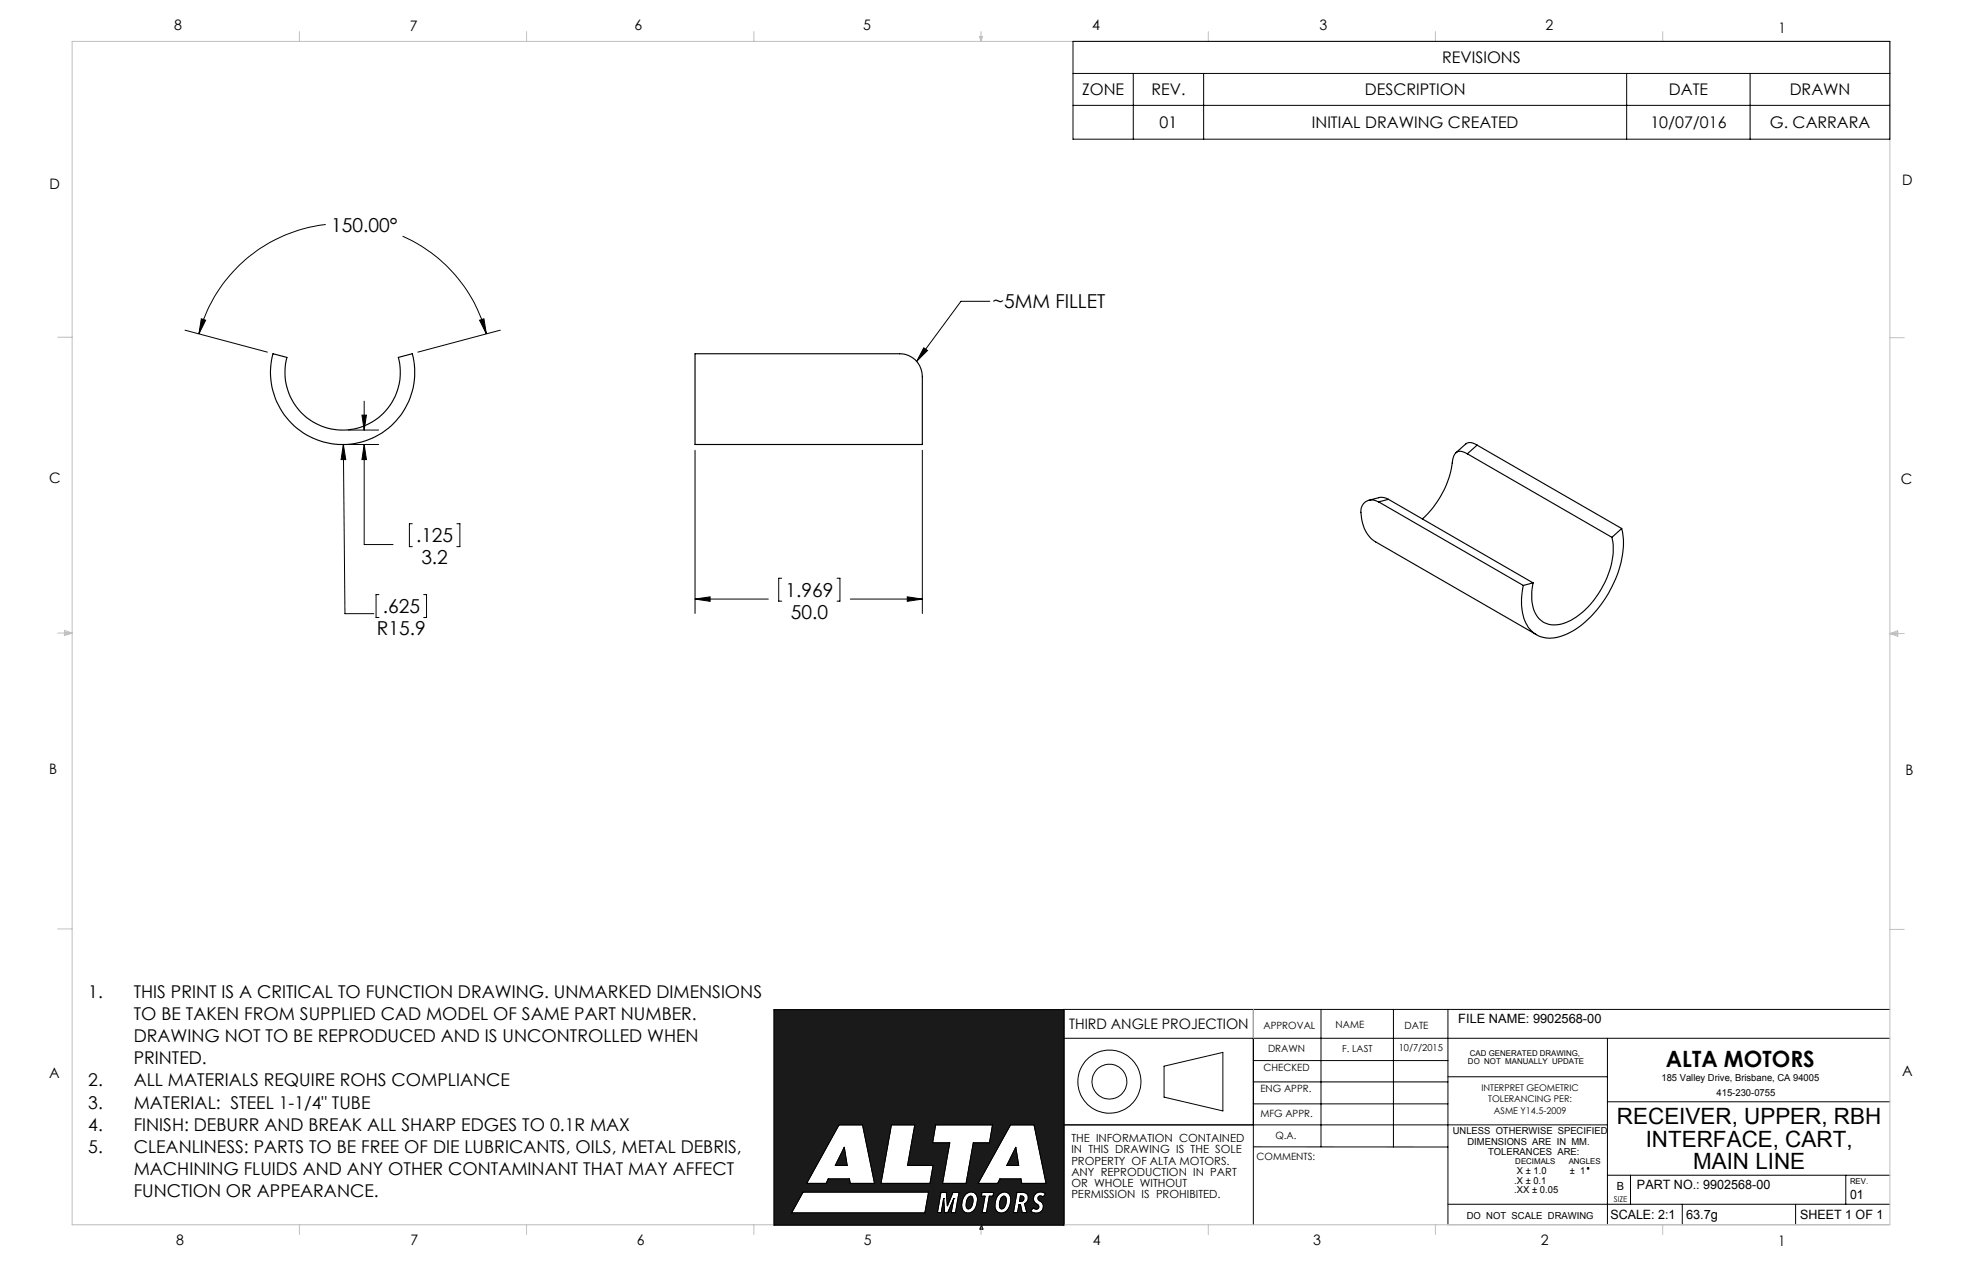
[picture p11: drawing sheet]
<svg xmlns="http://www.w3.org/2000/svg" width="432mm" height="279mm" viewBox="0 0 432 279" stroke-linecap="round" stroke-linejoin="round" font-family="sans-serif">
<g fill="none" stroke="#000" stroke-width=".22">
<path d="M170.4 222.1h63.7v47.4h-63.7zM234 228.4h181.9M256.2 234.6l12.9-3.1v12.9l-12.9-3zM275.8 238h42.9M275.8 233.3h42.9M275.8 222.1v47.3M290.7 222.1v30.2M306.7 222.1v30.2M318.7 222.1v47.4M318.7 236.9h35.1M353.8 228.4v41.1M415.9 222.1h-181.9v47.4"/>
<path d="M184.6 247.5h5.2l2.7 12.8h-5.4l-.2-.9h-4.6l-.5 .9h-4.3zM185.8 252.4l.6 4h-2.6zM196.2 247.5h5.1l-1.6 8.9h5.7l-.7 3.9h-10.8zM205.9 247.5h12.5l-.6 3.9h-3.6l-1.6 8.9h-5.2l1.6-8.9h-3.8zM222.4 247.5h5.2l2.6 12.8h-5.3l-.2-.9h-4.6l-.5 .9h-4.3zM223.6 252.4l.6 4h-2.6zM234 247.5h119.8M275.8 252.3h42.9M275.8 242.9h42.9M353.8 258.6h62.1M353.8 242.4h62.1M358.8 258.6v6.3"/>
<path d="M406.2 258.6v6.3M176.7 262.3h27.7l-.8 4.5h-29.4zM207.7 263.7h.1M207.7 263.7l-.5 3.1h-.9l.8-4.5h1.2l.2 3 1.2-3h1.4l-.8 4.5h-1l.6-3.1M207.7 263.7l.2 3.1h.7l1.3-3.1M209.9 263.7h.1M212.5 262.7a1.5 1.5 0 0 1 1.8-.3 1.5 1.5 0 0 1 .8 1.7 2.51 2.51 0 0 1-2.1 2.8 1.51 1.51 0 0 1-1.4-1.8 3.6 3.6 0 0 1 .9-2.4zM213.2 263.3l.4-.2a.84 .84 0 0 1 .5 1.2l-.2 1a.79 .79 0 0 1-1 .6 2.06 2.06 0 0 1 .3-2.6zM216.1 262.3h2.6l-.2 .9h-.8l-.6 3.6h-1l.7-3.6h-.8zM219.9 262.7a1.5 1.5 0 0 1 1.8-.3 1.5 1.5 0 0 1 .8 1.7 2.58 2.58 0 0 1-2.2 2.8 1.46 1.46 0 0 1-1.3-1.8 3.2 3.2 0 0 1 .9-2.4zM220.5 263.3l.4-.2a.84 .84 0 0 1 .5 1.2 1.26 1.26 0 0 1-1.2 1.6 2.06 2.06 0 0 1 .3-2.6zM223.8 262.3a2.71 2.71 0 0 1 2.2 .3 1.46 1.46 0 0 1-.5 2.2l.5 2h-1l-.4-1.8h-.3l-.4 1.8h-.9z"/>
<path d="M224.9 263.1h-.3l-.2 1.2a.64 .64 0 0 0 .9-.3 .64 .64 0 0 0-.4-.9M228 262.5a1.68 1.68 0 0 1 2.1 .2l-.5 .6-.5-.2h-.4l-.2 .3a1.81 1.81 0 0 0 .9 1.3 1.56 1.56 0 0 1-.5 2 1.56 1.56 0 0 1-2.1-.3l.6-.7a.63 .63 0 0 0 .8 .3 .63 .63 0 0 0 .3-.9 1.48 1.48 0 0 1-1.1-1.1 1.48 1.48 0 0 1 .6-1.5zM318.7 264.9h97.2M370.2 264.9v4.6M395.2 264.9v4.6"/>
<circle cx="244.1" cy="238" r="3.8"/>
<circle cx="244.2" cy="238" r="6.9"/>
</g>
<path d="M234.1 222.1v47.4" fill="none" stroke="#191924" stroke-width=".25"/>
<g fill="none" stroke="#c0c0c0" stroke-width=".22">
<path d="M15.9 9.1h400v260.4h-400zM65.9 6.9v2.2M115.9 6.9v2.2M165.9 6.9v2.2M215.6 8h.6l-.3 1.1zM215.7 8l.2 1.1M215.9 6.9v2.2M216 8l-.1 1.1M265.9 6.9v2.2M315.9 6.9v2.2M365.9 6.9v2.2M12.7 74.2h3.2"/>
<path d="M415.9 74.3h3.2M12.7 139.3h3.2M14.2 139.1l1.7 .2M14.2 138.7l1.7 .6-1.7 .5zM15.9 139.3l-1.7 .3M415.9 139.4h3.2M415.9 139.4l1.8-.6v1.2zM415.9 139.4l1.8 .3M417.7 139.2l-1.8 .2M12.7 204.4h3.2M415.9 204.5h3.2M275.8 222.1v6.3"/>
<path d="M65.9 269.5v2.1M115.9 269.5v2.1M165.9 269.5v2.1M215.9 269.5v2.1M215.9 269.5l.3 .8h-.6zM265.9 269.5v2.1M315.9 269.5v2.1M365.9 269.5v2.1"/>
</g>
<path d="M216 269.5l.3 .9h-.6z" fill="none" stroke="#00f" stroke-width=".25"/>
<path d="M224.6 263.1l-.2 1.2h.5l.5-.4v-.5l-.3-.2zM185.8 252.4l-2 4h2.6zM213.3 263.3l-.4 .5-.3 1.2 .1 .7 .3 .3h.3l.4-.4 .4-1.3-.1-1-.3-.2zM223.6 252.4l-2 4h2.6zM219.9 262.7l.8-.4h.8l.6 .3 .3 .9v1l-.3 1.2-.6 .8-.8 .4-1.1-.2-.4-.4-.2-.5 .1-1.8zM212.4 262.8l.7-.5 .8-.1 .7 .3 .5 .7v1.2l-.4 1.4-.6 .8-.7 .3-1.1-.2-.5-.5-.1-.5 .1-1.6zM222.4 247.5h5.2l2.6 12.9h-5.3l-.2-1h-4.6l-.5 1h-4.3zM227.8 262.8a1.63 1.63 0 0 1 2.3-.1l-.5 .6-.4-.2-.7 .2-.1 .5 .4 .4a1.49 1.49 0 0 1 .6 2.1 1.49 1.49 0 0 1-2.2 .4l-.4-.3 .7-.6a.64 .64 0 0 0 1.1 0 .64 .64 0 0 0-.6-1 1.3 1.3 0 0 1-.2-2zM223.8 262.3h1.4l.6 .2a1.38 1.38 0 0 1-.3 2.3l.5 2h-1l-.4-1.8h-.3l-.4 1.8h-.9zM216.1 262.3h2.6l-.2 .9h-.8l-.6 3.6h-1l.7-3.6h-.8zM207.1 262.3h1.2l.2 3 1.2-3h1.4l-.8 4.5h-1l.6-3.1-1.3 3.1h-.7l-.2-3.1-.5 3.1h-.9zM196.2 247.5h5.1l-1.6 8.9h5.7l-.7 4h-10.8zM176.7 262.3h27.7l-.8 4.5h-29.4zM184.6 247.5h5.2l2.7 12.9h-5.4l-.2-1h-4.6l-.5 1h-4.3zM205.9 247.5h12.5l-.6 3.9h-3.6l-1.6 9h-5.2l1.6-9h-3.8zM170.4 222.1v47.4h63.7v-47.4zM220.6 263.3l-.5 .7-.1 .8v.8l.3 .4 .5-.1 .3-.4 .4-1.4-.3-.9-.3-.1z" fill-rule="evenodd" fill="#191924"/>
<g fill="none" stroke="#000" stroke-width=".22">
<path d="M236.1 9.1h179.8v21.5h-179.8zM236.1 16.2h179.8M249.4 16.2v14.4M264.9 16.2v14.4M358 16.2v14.4M385.2 16.2v14.4M236.1 23.2h179.8M71.7 49.4a32.7 32.7 0 0 0-27.9 24M88.6 52a32.7 32.7 0 0 1 18.4 21.4M40.7 72.6l18.1 4.9M44.3 70.1l1 .3-1.5 3zM105.6 70.4l.9-.3 .5 3.3z"/>
<path d="M110.1 72.6l-18.1 4.9M203.3 76.5l.8 .6-2.3 2.4zM217.8 66.3h-6.3l-9.7 13.2M75.6 97.8l.3 37.2h6.4M75.6 97.8l.5 3.3h-1zM76.7 94.6h6.6M76.7 97.8h6.6M79.7 91.3h.9l-.4 3.3zM80.2 97.8v22h6.3M80.2 88.3v6.3M80.2 97.8l.4 3.3h-.9zM153 99.1v35.9"/>
<path d="M203 99.1v35.9M90.7 115.2h-.6v5.1h.6M100.5 115.2h.7v5.1h-.7M83.4 130.8h-.6v5.1h.6M93.2 130.8h.7v5.1h-.7M153 131.8l3.3-.5v1zM153 131.8h16.1M172 127.2h-.6v5.1h.6M184.2 127.2h.7v5.1h-.7M187.1 131.8h15.9M199.7 131.3l3.3 .5-3.3 .5zM170.4 222.1h63.7v47.4h-63.7z"/>
<path d="M184.6 247.5h5.2l2.7 12.9h-5.4l-.2-1h-4.6l-.5 1h-4.3zM185.8 252.4l.6 4h-2.6zM196.2 247.5h5.1l-1.6 8.9h5.7l-.7 4h-10.8zM205.9 247.5h12.5l-.6 3.9h-3.6l-1.6 9h-5.2l1.6-9h-3.8zM222.4 247.5h5.2l2.6 12.9h-5.3l-.2-1h-4.6l-.5 1h-4.3zM223.6 252.4l.6 4h-2.6zM176.7 262.3h27.7l-.8 4.5h-29.4zM207.7 263.7h.1M207.7 263.7l-.5 3.1h-.9l.8-4.5h1.2l.2 3 1.2-3h1.4l-.8 4.5h-1l.6-3.1M207.7 263.7l.2 3.1h.7l1.3-3.1M209.9 263.7h.1M212.5 262.7a1.5 1.5 0 0 1 1.8-.3 1.5 1.5 0 0 1 .8 1.7 2.51 2.51 0 0 1-2.1 2.8 1.51 1.51 0 0 1-1.4-1.8 3.6 3.6 0 0 1 .9-2.4z"/>
<path d="M213.2 263.3l.4-.2a.84 .84 0 0 1 .5 1.2l-.2 1a.79 .79 0 0 1-1 .6 2.06 2.06 0 0 1 .3-2.6zM216.1 262.3h2.6l-.2 .9h-.8l-.6 3.6h-1l.7-3.6h-.8zM219.9 262.7a1.5 1.5 0 0 1 1.8-.3 1.5 1.5 0 0 1 .8 1.7 2.58 2.58 0 0 1-2.2 2.8 1.46 1.46 0 0 1-1.3-1.8 3.2 3.2 0 0 1 .9-2.4zM220.5 263.3l.4-.2a.84 .84 0 0 1 .5 1.2 1.26 1.26 0 0 1-1.2 1.6 2.06 2.06 0 0 1 .3-2.6zM223.8 262.3h1.3a1.3 1.3 0 0 1 1.2 1.1 1.3 1.3 0 0 1-.8 1.4l.5 2h-1l-.4-1.8h-.3l-.4 1.8h-.9zM224.6 263.1a.65 .65 0 0 1 .8 .8 .65 .65 0 0 1-1 .4zM227.7 262.9a1.65 1.65 0 0 1 2.4-.2l-.5 .6a.62 .62 0 0 0-1.1 .1 .62 .62 0 0 0 .5 .9 1.48 1.48 0 0 1 .4 2 1.48 1.48 0 0 1-2 .5l-.6-.4 .6-.7a.65 .65 0 0 0 1.1 .1 .65 .65 0 0 0-.5-1 1.41 1.41 0 0 1-.3-1.9z"/>
<circle cx="349.5" cy="257" r=".19"/>
</g>
<g fill="#000">
<path d="M203.3 76.5l.8 .6-2.3 2.4z"/>
<path d="M75.6 97.8l-.5 3.3h1zM79.7 91.3h.9l-.4 3.3zM80.2 97.8l.4 3.3h-.9zM105.6 70.4l.9-.3 .5 3.3zM44.3 70.1l1 .3-1.5 3zM153 131.8l3.3-.5v1zM199.7 131.3l3.3 .5-3.3 .5z"/>
</g>
<g fill="none" stroke="#000" stroke-width=".25">
<path d="M60.1 77.8l3 .8a12.7 12.7 0 0 0 12.3 16 12.7 12.7 0 0 0 12.3-16l3-.8a15.9 15.9 0 0 1-15.3 20 15.9 15.9 0 0 1-15.3-20zM153 77.8h45a5 5 0 0 1 5 5.9v14.1h-50zM322.9 99.8a1.88 1.88 0 0 0-2.7 0l-.4 1a21 21 0 0 1-6.7 13.4M322.9 99.8l31.9 18.4M325.1 97.9l-.4-.2a1.87 1.87 0 0 0-2.1-.1l-2.2 2M325.1 97.9l31.8 18.4M325.1 97.9l-2.2 1.9M303.4 110.4a2.53 2.53 0 0 0-3 .1 2.53 2.53 0 0 0-.8 2.8 7.3 7.3 0 0 0 3.2 5.9l35.3 20.4M303.4 110.4l31.8 18.4M305.6 109.9a2.82 2.82 0 0 0-2.2-.4l-2.2 .6M305.6 109.9l-2.2 .5M305.6 109.9l31.8 18.3"/>
<path d="M354.8 118.2a16.8 16.8 0 0 1-3.6 13.2 13.8 13.8 0 0 1-8.4 6 4.9 4.9 0 0 1-5.6-4.9l-.1-2.3 .3-2M356.9 116.3a19.3 19.3 0 0 1-2.5 13.5 21.5 21.5 0 0 1-10.1 9.9 6.2 6.2 0 0 1-8.5-2.6 13.2 13.2 0 0 1-.6-8.3M356.9 116.3l-2.1 1.9M337.4 128.2l-2.2 .6"/>
</g>
<g font-size="4.9">
<text x="366.6" y="234.7">ALTA MOTORS</text>
<text x="355.9" y="247.3">RECEIVER, UPPER, RBH</text>
<text x="362.2" y="252.2">INTERFACE, CART,</text>
<text x="372.6" y="257.2">MAIN LINE</text>
</g>
<g font-size="4.2">
<text x="72.9" y="51.1">150.00°</text>
<text x="218.4" y="67.8">~5MM FILLET</text>
<text x="91.6" y="119.3">.125</text>
<text x="92.7" y="124.1">3.2</text>
<text x="172.9" y="131.3">1.969</text>
<text x="84.2" y="134.9">.625</text>
<text x="174" y="136.1">50.0</text>
<text x="82.9" y="139.7">R15.9</text>
</g>
<g font-size="3.9">
<text x="19.4" y="219.5">1.</text>
<text x="29.4" y="219.5">THIS PRINT IS A CRITICAL TO FUNCTION DRAWING. UNMARKED DIMENSIONS</text>
<text x="29.4" y="224.4">TO BE TAKEN FROM SUPPLIED CAD MODEL OF SAME PART NUMBER.</text>
<text x="29.4" y="229.2">DRAWING NOT TO BE REPRODUCED AND IS UNCONTROLLED WHEN</text>
<text x="19.4" y="239">2.</text>
<text x="29.4" y="234.1">PRINTED.</text>
<text x="29.4" y="239">ALL MATERIALS REQUIRE ROHS COMPLIANCE</text>
<text x="19.4" y="243.9">3.</text>
<text x="29.4" y="243.9">MATERIAL: STEEL 1-1/4&quot; TUBE</text>
<text x="19.4" y="248.8">4.</text>
<text x="29.4" y="248.8">FINISH: DEBURR AND BREAK ALL SHARP EDGES TO 0.1R MAX</text>
<text x="19.4" y="253.7">5.</text>
<text x="29.4" y="253.7">CLEANLINESS: PARTS TO BE FREE OF DIE LUBRICANTS, OILS, METAL DEBRIS,</text>
<text x="29.4" y="258.5">MACHINING FLUIDS AND ANY OTHER CONTAMINANT THAT MAY AFFECT</text>
<text x="29.4" y="263.4">FUNCTION OR APPEARANCE.</text>
</g>
<g font-size="3.5">
<text x="317.4" y="13.9">REVISIONS</text>
<text x="238.2" y="21">ZONE</text>
<text x="253.4" y="21">REV.</text>
<text x="300.4" y="21">DESCRIPTION</text>
<text x="367.3" y="21">DATE</text>
<text x="393.9" y="21">DRAWN</text>
<text x="255.2" y="28.2">01</text>
<text x="288.7" y="28.2">INITIAL DRAWING CREATED</text>
<text x="363.2" y="28.2">10/07/016</text>
<text x="389.5" y="28.2">G. CARRARA</text>
</g>
<g font-size="3.2">
<text x="38.3" y="6.7">8</text>
<text x="90.2" y="6.7">7</text>
<text x="139.7" y="6.5">6</text>
<text x="190" y="6.5">5</text>
<text x="240.4" y="6.5">4</text>
<text x="290.4" y="6.7">3</text>
<text x="340.2" y="6.6">2</text>
<text x="391.4" y="7.2">1</text>
<text x="10.9" y="41.6">D</text>
<text x="418.7" y="40.7">D</text>
<text x="10.8" y="106.3">C</text>
<text x="418.4" y="106.4">C</text>
<text x="10.8" y="170.2">B</text>
<text x="419.4" y="170.6">B</text>
<text x="235.3" y="226.5">THIRD ANGLE PROJECTION</text>
<text x="10.8" y="237.2">A</text>
<text x="418.6" y="236.8">A</text>
<text x="38.8" y="273.8">8</text>
<text x="90.4" y="273.8">7</text>
<text x="140.2" y="273.8">6</text>
<text x="190.1" y="273.9">5</text>
<text x="240.5" y="273.8">4</text>
<text x="289" y="273.9">3</text>
<text x="339.1" y="273.8">2</text>
<text x="391.4" y="274.1">1</text>
</g>
<g font-size="2.8">
<text x="320.9" y="225">FILE NAME: 9902568-00</text>
<text x="360.3" y="261.7">PART NO.: 9902568-00</text>
<text x="407.2" y="263.8">01</text>
<text x="354.4" y="268.2">SCALE: 2:1</text>
<text x="371.1" y="268.2">63.7g</text>
<text x="396.2" y="268.2">SHEET 1 OF 1</text>
</g>
<g font-size="2.5">
<text x="235.8" y="251.3">THE INFORMATION CONTAINED</text>
<text x="235.8" y="253.8">IN THIS DRAWING IS THE SOLE</text>
<text x="235.8" y="256.2">PROPERTY OF ALTA MOTORS.</text>
<text x="235.8" y="258.7">ANY REPRODUCTION IN PART</text>
<text x="235.8" y="261.2">OR WHOLE WITHOUT</text>
<text x="235.8" y="263.6">PERMISSION IS PROHIBITED.</text>
<text x="355.8" y="261.8">B</text>
</g>
<g font-size="2.2">
<text x="278.1" y="226.4">APPROVAL</text>
<text x="294" y="226.3">NAME</text>
<text x="309.1" y="226.4">DATE</text>
<text x="279.1" y="231.4">DRAWN</text>
<text x="278.1" y="235.5">CHECKED</text>
<text x="277.4" y="245.8">MFG APPR.</text>
<text x="277.4" y="240.3">ENG APPR.</text>
<text x="280.7" y="250.5">Q.A.</text>
<text x="276.6" y="255.1">COMMENTS:</text>
</g>
<g font-size="2.1">
<text x="295.4" y="231.4">F. LAST</text>
<text x="307.8" y="231.3">10/7/2015</text>
<text x="365.7" y="237.8">185 Valley Drive, Brisbane, CA 94005</text>
<text x="377.8" y="241.2">415-230-0755</text>
<text x="319.7" y="249.6">UNLESS OTHERWISE SPECIFIED</text>
<text x="323" y="251.9">DIMENSIONS ARE IN MM.</text>
<text x="327.5" y="254">TOLERANCES ARE:</text>
<text x="333.3" y="260.4">.X ± 0.1</text>
<text x="333.3" y="262.5">.XX ± 0.05</text>
<text x="333.8" y="258.3">X ± 1.0</text>
<text x="345.5" y="258.3">± 1</text>
<text x="322.8" y="268.2">DO NOT SCALE DRAWING</text>
</g>
<g font-size="2">
<text x="326.1" y="240">INTERPRET GEOMETRIC</text>
<text x="327.5" y="242.5">TOLERANCING PER:</text>
<text x="328.8" y="245">ASME Y14.5-2009</text>
</g>
<g font-size="1.8">
<text x="323.5" y="232.2">CAD GENERATED DRAWING,</text>
<text x="323.1" y="234">DO NOT MANUALLY UPDATE</text>
<text x="333.5" y="256">DECIMALS</text>
<text x="345.2" y="256">ANGLES</text>
<text x="407.2" y="260.6">REV.</text>
<text x="355.2" y="264.3">SIZE</text>
</g>
</svg>
